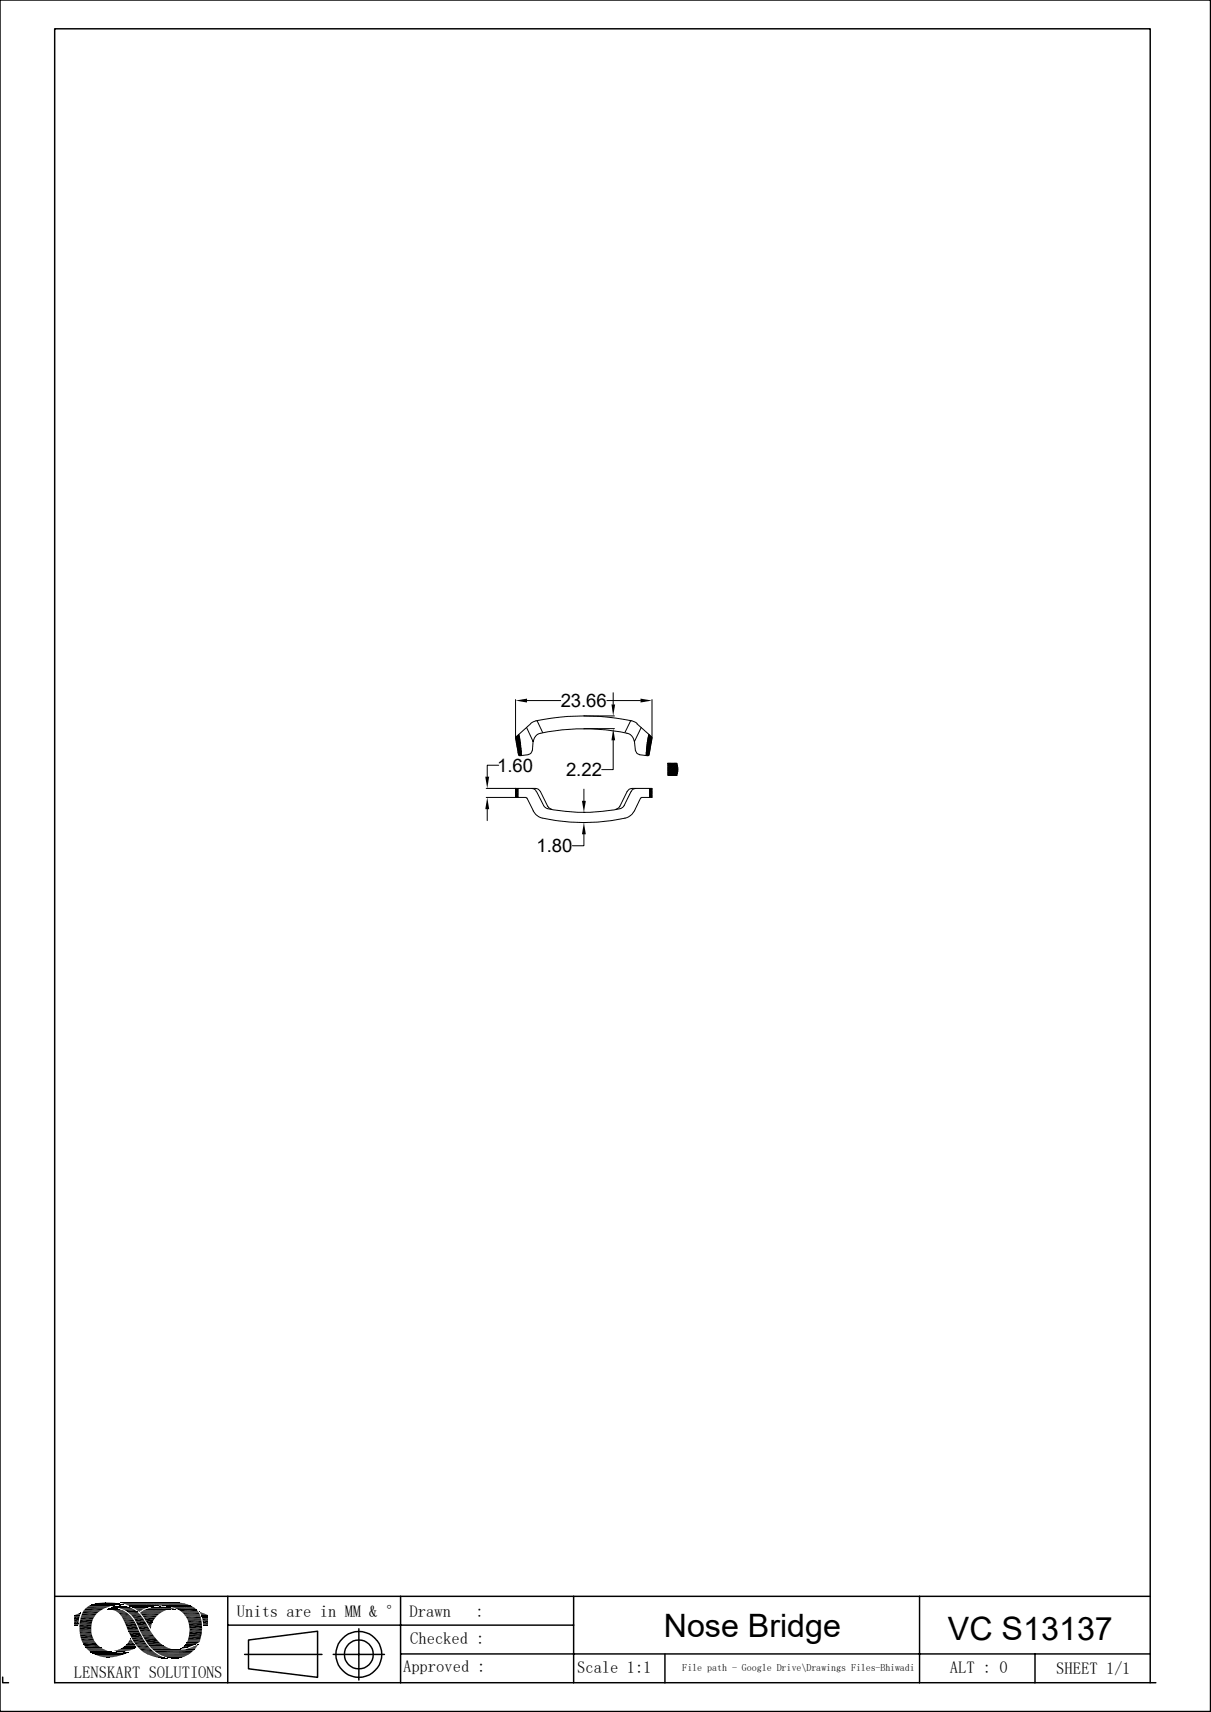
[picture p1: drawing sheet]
<svg xmlns="http://www.w3.org/2000/svg" width="210mm" height="297mm" viewBox="0 0 210 297" stroke-linecap="round" stroke-linejoin="round" font-family="sans-serif">
<g fill="none" stroke="#000" stroke-width=".17">
<path d="M84.3 136.8h8.5a.94 .94 0 0 1 .9 .5l1.3 2.6M84.3 138.3h6.9M86.5 132.8h-2v1.9M89.4 136.8v1.5M89.4 121.4v6.6l.9 .8M89.4 128.1l.5 2.8M89.5 128.1v-.2l.7 .7M89.5 128.2l.8 .8M89.5 128.4l.8 .8M89.5 128.8l.8 .8M89.5 128.6l.8 .8M89.6 129l.8 .8"/>
<path d="M89.6 127.8l.6 .6M89.6 129.2l.8 .8M89.7 136.8l-.3 .2M89.7 129.5l.7 .7M89.7 127.7l.5 .5M89.7 129.7l.7 .7M89.7 129.9l.7 .7M89.7 127.6l.4 .4M89.8 130.1l.6 .7M89.8 136.8v1.5M89.8 136.8l-.4 .4M89.8 137l-.4 .5"/>
<path d="M89.8 137.2l-.4 .5M89.8 137.5l-.4 .4M89.8 137.7l-.4 .4M89.8 137.9l-.3 .4M89.8 138.2l-.1 .1M89.8 130.5l.6 .6M89.8 130.3l.6 .6M89.9 130.7l.4 .4M89.9 127.6l.2 .2M89.9 131l.2 .1M90 127.4l.3 1.7 .1 2M90 130.9l.1 .2"/>
<path d="M90 127.5v.1M91.2 138.4l.2 .1 1.1 2.2M91.3 126.2l1.2 2.5M91.4 121.5h5.8M91.6 130.9l-1.5 .2M92 125.5l.2-.2a27.1 27.1 0 0 1 9.1-1.1 35 35 0 0 1 8.7 1l.5 .3M92 125.6l-2.5 2.2M92.2 136.8a.83 .83 0 0 1 .8 .5M92.3 130.2l-.2 .5-.5 .2M92.5 128.6l-.2 1.6M93 137.3l1.3 2.4 .4 .5a29.9 29.9 0 0 0 13.1 0l.4-.5 1.2-2.4M93.1 125l1 2.1"/>
<path d="M95 139.9l.1 .2 .6 .3M101.3 136.9v2M101.3 124.2h5.3M101.3 126.4h5.3M105.2 121.5h5.9M106.3 128.4v5.1h-1.9M106.3 120.2v2M107.5 139.9l-.1 .2-.6 .3M108.7 127.2a1.59 1.59 0 0 1 1.3 1.4M108.8 127.2a36.9 36.9 0 0 0-15.4 .1 1.7 1.7 0 0 0-.9 1.3M109.4 125l-1 2.1M110 128.6l.2 1.6"/>
<path d="M110.2 130.2l.2 .5 .5 .2M110.3 136.8a.83 .83 0 0 0-.8 .5M110.4 125.6l2.6 2.2M110.9 130.9l1.5 .2M111.2 126.2l-1.2 2.5M111.3 138.4l-.2 .1-1.1 2.2-.7 .8a3.3 3.3 0 0 1-2.1 .7 33.1 33.1 0 0 1-13.1-.3M111.3 138.3h1.8v-1.5h-3.5a.94 .94 0 0 0-.8 .5l-1.3 2.6M112.5 127.4l-.3 1.7-.1 2M112.6 127.5l-.1 .1M112.6 131l-.2 .1M112.6 130.7l-.3 .4M112.6 138.2l.2 .1"/>
<path d="M112.6 137.9l.4 .4M112.6 137.7l.5 .4M112.6 137.5l.5 .4M112.6 137.2l.5 .5M112.6 137l.5 .5M112.6 136.8l.5 .4M112.6 127.6l-.2 .2M112.6 130.5l-.5 .6M112.6 136.8v1.5M112.7 130.3l-.6 .6M112.7 127.6l-.3 .4M112.7 130.1l-.6 .7"/>
<path d="M112.8 129.7l-.7 .7M112.8 129.9l-.7 .7M112.8 136.8l.3 .2M112.8 127.7l-.4 .5M112.8 129.5l-.7 .7M112.9 129.2l-.8 .8M112.9 127.8l-.6 .6M112.9 129l-.8 .8M112.9 128.8l-.8 .8M113 128.6l-.8 .8M113 127.9v.2M113 127.9l-.7 .7"/>
<path d="M113 128.4l-.8 .8M113.1 128.1l-.5 2.8-.2 .2M113.1 128.2l-.9 .8M113.1 121.4v6.6l-.9 .8M115.9 132.4l-.1 .1M116.1 132.4l-.3 .3M116.3 132.4l-.5 .5M116.5 132.4l-.7 .7M116.8 132.4l-1 1M117 132.4l-1.2 1.2M117.2 132.4l-1.4 1.4M117.3 132.4l.3 1.1-.3 1h.1"/>
<path d="M117.4 132.4h-1.6v2.1h1.6M117.4 132.5l-1.6 1.5M117.4 132.6l-1.6 1.6M117.5 132.8l-1.7 1.7M117.5 134.2l-.4 .3M117.5 133l-1.5 1.5M117.6 133.2l-1.4 1.3M117.6 133.4l-1.1 1.1M117.6 133.6l-.9 .9M117.6 133.9l-.7 .6M84.5 140.4v2M92.5 140.7l.6 .8 1 .4"/>
<path d="M101.3 144.7v2h-2M101.3 140.9h.1M101.3 142.7h.1M14.3 279.9h2.5M14.5 279.4h3M14.9 279h3.4M15.2 278.7h3.9M15.4 278.6h4.1M15.5 278.5h4.2M15.9 278.4h5.5M15.9 278.4h5.4M16 278.3h5.2"/>
<path d="M16.2 278.3h4.8M16.4 278.2h4.3M16.6 278.2h3.9M17 278.1h3.1M17.1 278.1h2.9M18.5 279.2h2.2M18.7 279.2h2.1M19.3 278.8h3.1M19.3 278.8h3M19.3 278.8h3.2M19.4 278.7h2.7M19.7 278.7h2.2"/>
<path d="M20.1 278.5h-4.5M20.1 278.9h2.7M20.8 279h2M20.8 279.1h2.4M20.9 278h9.8M20.9 278h10.3M20.9 278.1h10.6M21.1 278.1h10.9M21.1 278.4h-5.4M21.4 278.2h10.8M21.5 278.3h10.9M21.8 278.3h10.7"/>
<path d="M21.8 278.4h10.9M22 278.4h10.9M22.1 278.5h11M22.4 278.6h10.7M22.4 278.6h5M22.5 278.6h4.4M22.5 278.7h4.2M22.8 278.8h3.2M23 278.9h2.6M23.2 279h2.2M24.3 279.8h3.7M24.3 279.8h3.6"/>
<path d="M24.3 279.9h3.5M24.4 279.7h3.8M24.6 279.6h3.6M24.6 279.5h4M24.8 279.4h3.9M24.9 279.3h4.2M25.2 279.2h4.2M25.5 279.1h4.8M25.7 278.8l-2.8 .1M25.7 279h4.4M25.8 279h4.2M26.1 278.9h3.6"/>
<path d="M26.3 278.9h3.2M26.6 278.8h2.6M26.8 278.8h2.2M28.2 278.6h5M28.9 278.6h4.3M28.9 278.7h4.5M29.6 278.8h4M29.9 278.9h3.8M30.2 279h3.7M30.4 279.2h-5.1M30.6 279.1h3.4M30.7 279.2h3.4"/>
<path d="M31.4 279.7h3.1M31.6 279.8h2.9M13.8 282.3h2M13.8 282.8h2M13.8 283h2M13.8 283.1h2M13.8 283.5h2.1M13.9 281h2.2M14 280.5h2.4M14 284.2h2.2M14.2 284.7h2.2M14.5 285.3h2.3"/>
<path d="M14.9 285.8h2.6M14.9 285.9h2.7M14.9 285.9h2.8M15 286h2.8M15.1 286.1h3M15.2 286.3h3.3M15.4 286.4h3.1M15.5 286.4h3.5M15.6 286.6h3.8M15.7 286.6h3.7M15.7 286.6h4.2M15.8 286.7h4.4"/>
<path d="M15.8 286.7h5.3M15.9 286.8h6.2M16.1 286.9h5.8M16.1 286.9h5.7M16.2 287h5.5M16.4 287h5.1M16.5 287.1h4.8M16.6 287.1h4.5M16.9 287.3h4M17.2 287.3h3.2M17.4 287.4h2.9M19.8 286.4h2.7"/>
<path d="M19.8 286.4h2.4M20 286.3h2.6M20.2 286.2h2.7M20.6 286.2h2.5M20.7 286.1h2.6M21 286h2.4M21 285.9h2.6M21.4 285.7h2.2M21.5 285.7h2.1M21.5 285.6h2.1M23.6 285.8h-2.3M24.6 280.2h2.7"/>
<path d="M24.9 280.6h2.1M25 286.8h2.1M25.6 287.1h2M25.6 285.2h2.4M25.9 285.5h2.5M25.9 285.6h2.7M26 285.7h2.8M26.1 285.8h3M26.2 285.9h3.1M26.3 286h3.3M26.4 286.1h3.4M26.4 286.1h3.7"/>
<path d="M26.5 286.2h4.1M26.5 286.2h4.7M26.6 286.3h7.1M26.6 286.3h7M27.1 286.7h6.1M27.3 286.9h5.7M27.5 286.9h5.4M27.5 287h5.4M27.7 287.1h5M28 287.2h4.4M28.3 287.3h3.9M28.5 287.5h3.5"/>
<path d="M29 287.5h2.6M29.1 287.6h2.5M31.2 286.2h2.5M31.9 280.1h2.7M32 280.2h2.7M32 280.3h2.7M32.1 280.4h2.7M32.2 280.4h2.6M32.2 280.5h2.6M32.4 280.9h2.5M32.4 284.8h2.2M32.4 284.9h2.2"/>
<path d="M32.4 284.9h2.1M32.4 285h2.1M32.5 284.7h2.2M32.6 284.6h2.1M32.6 284.7h2.1M32.6 284.5h2.1M32.7 281.5h2.3M32.7 283.9h2.2M32.9 282.5h2.2"/>
</g>
<g fill="#000">
<path d="M84.2 134.7h.6l-.3 2.1zM89.4 121.5l2-.3v.7zM100.9 138.9h.7l-.3 2zM106 122.2h.7l-.4 2zM106.3 126.4l.4 2h-.7zM111.1 121.2l2 .3-2 .4zM84.5 138.3l.3 2.1h-.6zM101.3 142.7l.3 2h-.7zM13.4 280l.4-.1 .1 .1zM13.8 279.9h.2l-.1 .1zM13.8 279.9h.2zM17.8 278h1.6z"/>
<path d="M18.2 278h1.2zM18.6 279.1h2zM18.7 279.1h1.9zM18.8 279.1h1.7zM18.8 279.1h1.6zM18.9 279.1h1.5zM19 279.1h1zM18.9 279.1h1.2zM19 279.1h1.1zM19.1 279.1h.9zM19.1 279.2l1.9 .1zM19.1 279.1h.8z"/>
<path d="M19.3 279.1h.6zM19.5 279.3l1.8 .1zM19.3 279.1h.5zM19.6 279l.2 .1zM19.6 279h.1zM19.7 279.4h1.6zM19.9 279.4l1.7 .2h-1.4zM19.9 279.4h1.4l.3 .2zM20 278.7h1.8zM20 278.7h1.7zM20.1 278.6l1.6 .1zM20.2 279.6l1.7 .1h-1.5z"/>
<path d="M20.2 279.6h1.4l.3 .1zM20.1 278.6h1.4zM20.4 278.6h1.1zM20.4 279.7l1.6 .1zM20.5 279.8l1.8 .2h-1.5zM20.5 279.8h1.5l.3 .2zM20.7 278.6h.3zM20.4 278.6h.8zM20.7 278.6h.5zM21.1 278.4h.3zM21.3 279.2h1.9zM22 279.5l1.8 .1z"/>
<path d="M22.1 279.6h1.7zM22.1 279.6l1.8 .1zM22.2 279.7l1.9 .2h-1.7zM22.2 279.7h1.7l.2 .2zM22.4 279.9l1.9 .2h-1.7zM22.4 279.9h1.7l.2 .2zM23.2 279h1.9zM23.3 279l1.8 .1zM23.4 279.1h1.6zM23.4 279.1h1.7zM23.5 279.1h1.4zM23.5 279.1h1.5z"/>
<path d="M23.5 279.1l1.3 .1zM23.6 279.2l.9 .2h-.7zM23.6 279.2h1.2l-.3 .2zM23.8 279.4h.6zM23.8 279.4h.7zM23.9 279.4l.4 .2zM23.9 279.4h.5l-.1 .2zM24.1 279.6l.1 .1zM24.1 279.6h.2zM27.1 278.8h1.9zM27.1 278.8h1.8zM27.7 278.8h1.2z"/>
<path d="M27.7 278.8h.7zM29.9 279.2h.5zM30 279.2h.4zM30.3 279.2h.1zM30.4 278h.2zM34.7 279.7h.1zM34.7 279.7l.4 .1h-.4zM34.7 279.7l.4 .1zM34.7 279.8l.8 .2h-.7zM34.7 279.8l.8 .2zM34.8 280l1.1 .1h-1.1zM34.8 280h.7l.4 .1z"/>
<path d="M12.9 280.2h.9zM12.9 280.2l.9 .1zM12.9 280.3l.9 .1h-.9zM12.9 280.3h.9v.1zM12.9 280.4l.8 .4h-.8zM12.9 280.4h.9l-.1 .4zM12.9 280.8h.8zM12.9 280.8l.7 .5h-.7zM12.9 280.8h.8l-.1 .5zM12.9 281.3l.7 .4h-.7zM12.9 281.3h.7v.4zM12.9 281.7h.7z"/>
<path d="M12.9 281.7l.7 .2h-.7zM12.9 281.7h.7v.2zM12.9 281.9h.7zM12.9 281.9h.6zM12.9 281.9l.6 .1zM13 280.2h.9zM13.2 280.1l.7 .1zM13.2 280.1h.7zM13.4 280h.5zM13.8 282.3l2 .4h-2zM13.8 282.3h2v.4zM17.8 287.4l1.8 .1z"/>
<path d="M17.8 287.4h1.9zM17.9 287.5h1.1zM17.9 287.5h1.7zM18.4 287.5h.6zM18.6 287.5h.4zM19.9 286.4l1.9 .1zM19.9 286.4h2zM20.1 286.5h1.4zM20.1 286.5h1.7zM20.2 286.5h1.1zM20.2 286.5h1.3zM20.5 286.5h.7z"/>
<path d="M20.5 286.5h.8zM20.8 280l1.7 .2h-1.5zM20.8 280h1.5l.2 .2zM20.8 286.5h.3zM20.8 286.5h.4zM20.9 286.5h.2zM21 280.2l1.7 .3h-1.6zM21 280.2h1.5l.2 .3zM21.1 280.5h1.7zM21.2 280.5l1.7 .2h-1.7zM21.2 280.5h1.6l.1 .2zM21.2 280.7l1.8 .1h-1.7z"/>
<path d="M21.2 280.7h1.7l.1 .1zM21.3 280.8l1.8 .2h-1.7zM21.3 280.8h1.7l.1 .2zM21.4 281l1.8 .1zM21.4 281.1l1.9 .2h-1.8zM21.4 281.1h1.8l.1 .2zM21.1 286.7h1zM21.4 286.7h.8zM21.5 286.7h.7zM21.5 281.3l1.9 .1zM21.6 281.4l1.9 .3h-1.8zM21.6 281.4h1.8l.1 .3z"/>
<path d="M21.6 285.6l2 .1zM21.6 285.6h1.9zM21.7 281.7l2 .5h-1.8zM21.7 281.7h1.8l.2 .5zM21.7 285.5l1.8 .1zM21.7 286.7h.5zM21.7 285.5h1.8zM21.8 285.5h1.7zM21.8 286.7h.4zM21.9 286.7h.3zM21.9 282.2l2.1 .5h-1.9zM21.9 282.2h1.8l.3 .5z"/>
<path d="M21.9 285.3h1.4zM21.9 285.3l1.6 .2h-1.7zM21.9 285.3h1.4l.2 .2zM22.1 286.6h.2zM22.1 282.7l1.9 .1zM22.1 286.6h.3zM22.2 282.8l1.9 .1zM22.2 282.9l1.9 .1zM22.2 284.9l.9 .1zM22.2 285l1.1 .3h-1.4zM22.2 285h.9l.2 .3zM22.3 283h1.8z"/>
<path d="M22.3 283l1.9 .2h-1.8zM22.3 283h1.8l.1 .2zM22.4 283.2l2.3 .9h-1.9zM22.4 283.2h1.8l.5 .9zM22.4 284.7l.7 .2h-.9zM22.4 284.7h.5l.2 .2zM22.5 284.6l.4 .1h-.5zM22.5 284.6h.3l.1 .1zM22.6 284.4h.1zM22.6 284.4l.2 .2h-.3zM22.6 284.4l.2 .2zM22.6 280.1l1.9 .2h-1.6z"/>
<path d="M22.6 280.1h1.7l.2 .2zM22.9 280.3l1.8 .4h-1.5zM22.9 280.3h1.6l.2 .4zM23.2 280.7l1.6 .1zM23.2 280.8l1.9 .4h-1.6zM23.2 280.8h1.6l.3 .4zM23.5 281.2l1.6 .1zM23.5 281.3l2 .7h-1.6zM23.5 281.3h1.6l.4 .7zM23.9 282l1.7 .2h-1.6zM23.9 282h1.6l.1 .2zM24 282.2l1.9 .5h-1.7z"/>
<path d="M24 282.2h1.6l.3 .5zM24.2 282.7l1.9 .3h-1.8zM24.2 282.7h1.7l.2 .3zM24.3 283l1.9 .1zM24.4 283.1l1.8 .1zM24.4 283.2l1.9 .1zM24.5 283.3h1.8zM24.5 283.3l1.9 .1zM24.6 283.4l1.9 .1h-1.9zM24.6 283.4h1.8l.1 .1zM24.6 283.5l1.9 .1zM24.9 280.6l2 .1z"/>
<path d="M25 280.7l1.6 .4h-1.4zM25 280.7h1.9l-.3 .4zM25.1 284.4l2.5 .5h-2.2zM25.1 284.4h2l.5 .5zM25.2 281.1l1.2 .4h-.9zM25.2 281.1h1.4l-.2 .4zM25.3 286.9l2 .1h-1.7zM25.3 286.9h1.8l.2 .1zM25.5 281.5h.9zM25.5 281.5l.7 .4h-.5zM25.5 281.5h.9l-.2 .4zM25.7 281.9l.5 .2h-.4z"/>
<path d="M25.7 281.9h.5v.2zM25.8 282.1l.4 .1h-.3zM25.8 282.1h.4v.1zM25.9 282.2l.3 .3zM25.9 282.2h.3v.3zM26.1 282.5l.1 .1zM26.1 287.2l1.7 .1zM26.3 287.3l1.9 .2h-1.2zM26.3 287.3h1.5l.4 .2zM27 287.5h1.3zM27.1 287.5l1.4 .1zM27.6 287.6h1z"/>
<path d="M27.6 287.6l1.1 .1zM27.8 287.7h1.1zM28 287.7h.9zM28.1 287.7h.9zM28.5 287.7h.5zM28.7 287.7h.3zM28.8 287.7h.2zM29.1 287.5l2 .2h-1.4zM29.7 287.7h1.3zM29.7 287.7h1.4zM30 287.7h.8zM30 287.7h1z"/>
<path d="M30.1 287.7h.4zM30.1 287.7h.7zM30.2 287.7h.3zM31.3 286h.2zM31.3 286h.3zM31.3 286h.4zM31.4 286h.5zM31.4 286l.2-.2 .3 .2zM31.6 285.8h.8l-.5 .2zM31.6 285.8h.9zM31.6 285.8h1zM31.6 285.8h.8z"/>
<path d="M31.7 285.8h.9zM31.7 285.8h1zM31.9 286.2h1.8zM32 285.5l.7 .3h-1zM32 285.5h1.3l-.6 .3zM32 285.5h1.3zM32 285.5h1.4zM32.1 286.1h1.7zM32.2 286.1h1.6zM32.2 285.2h1.8zM32.2 285.2l1.2 .3h-1.4zM32.2 285.2h1.8l-.6 .3z"/>
<path d="M32.3 285l1.9 .1zM32.3 285h2zM32.3 285.1l1.7 .1h-1.8zM32.3 285.1h1.9l-.2 .1zM32.3 286.1h1.5zM32.4 285h2zM32.4 284.9l2 .1h-2zM32.6 286h1.3zM32.7 281.6l2.3 .5h-2.2zM32.7 281.6h2.3v.5zM32.7 284l2 .5h-2.1zM32.7 284h2.1l-.1 .5z"/>
<path d="M32.8 286h1.1zM32.9 283l2.1 .5h-2.2zM32.9 283h2.1v.5zM32.9 285.9h1.1zM33.1 285.8h.9zM33.3 285.8h.7zM33.4 285.7h.7zM33.4 285.7l.2-.1 .5 .1zM33.6 285.6h.5v.1zM33.6 285.6l.4-.1 .1 .1zM34 285.5h.2l-.1 .1zM34 285.5l.2-.1v.1z"/>
<path d="M34.2 285.4h.1l-.1 .1zM34.2 285.4l.1-.1zM34.8 280.1l1.2 .1zM34.9 280.2h1.1zM34.9 280.2h1.2zM34.9 280.2l1.2 .1zM34.9 280.3l1.2 .1h-1.1zM34.9 280.3h1.2v.1zM35 280.4h1.1zM35 280.4l1.1 .2h-1zM35 280.4h1.1v.2zM35.1 280.6h1z"/>
<path d="M35.1 280.6l1 .1zM35.1 280.7l1 .1zM35.1 280.8l1 .3h-1zM35.1 280.8h1v.3zM35.1 281.1h1zM35.1 281.1l1 .5h-.9zM35.1 281.1h1v.5zM35.2 281.6l.9 .2h-.9zM35.2 281.6h.9v.2zM35.2 281.8l.9 .2h-.8zM35.2 281.8h.9v.2zM35.3 282h.8z"/>
<path d="M35.4 282h.7zM35.5 282l.6 .1zM35.9 282.1h.2z"/>
</g>
<g fill="none" stroke="#000" stroke-width=".25">
<path d="M0 0h209.9v296.9h-209.9zM9.5 276.9h190M14.3 279.7h2.8M39.5 276.9v15M69.5 276.9v15M99.5 276.9v15M159.5 276.9v15M.5 291v.9h1M13.8 283.3h2.1M14.5 285.5h2.6M24.2 286.1h2.1M24.4 280.1h3.2"/>
<path d="M24.6 283.8h2.1M24.8 284h2.1M25.7 285.4h2.7M32.5 281.1h2.4M32.6 281.3h2.4M32.9 282.7h2.2M39.5 281.9h60M42.4 287h13.4M43.1 284.5l12-1.5v8l-12-1.5zM57.8 287h8.9M62.2 282.6v8.9M69.5 286.9h130"/>
<path d="M115.3 287v5M179.5 286.9v5M199.5 291.9v-286.9h-190v286.9h190.9"/>
<circle cx="62.2" cy="287" r="2.51"/>
<circle cx="62.2" cy="287" r="4"/>
</g>
<g fill="none" stroke="#000" stroke-width=".21">
<path d="M14.4 279.5h3M15 278.8h3.9M31.7 279.9h2.9M13.8 281.5h2.2M13.8 281.7h2.1M14.1 280.4h2.4M14.2 284.9h2.4M14.7 285.7h2.7M23.5 285.4h2.1M24 285.9h2M24.4 286.4h2.1M24.7 286.6h2.1"/>
<path d="M24.9 284.2h2.2M32.9 282.9h2.1"/>
</g>
<path d="M14.6 279.2h3.5M30.9 279.4h3.4M13.9 284h2.2M14.1 280.1h2.7M14.4 285.2h2.4M22.8 284.2h2M25.4 285h2.5M32.8 283.7h2.2" fill="none" stroke="#000" stroke-width=".34"/>
<path d="M21.4 279.4h2.3M13.9 283.7h2.1M22.9 284.5h2.2M23.1 284.8h2.1M23.3 285.1h2.1M23.7 285.6h2.2M24.7 280.4h2.6M26.7 286.5h6.8M32.3 280.6h2.5" fill="none" stroke="#000" stroke-width=".3"/>
<path d="M13.8 281.2h2.3M13.9 280.8h2.4M14.1 284.5h2.2" fill="none" stroke="#000" stroke-width=".38"/>
<path d="M13.8 282h2.1M32.8 282.3h2.3" fill="none" stroke="#000" stroke-width=".42"/>
<g font-size="5.6">
<text x="115.1" y="283.9">Nose Bridge</text>
<text x="164.4" y="284.5">VC S13137</text>
</g>
<g font-size="3.2">
<text x="97.2" y="122.7">23.66</text>
<text x="86.2" y="133.9">1.60</text>
<text x="98.2" y="134.7">2.22</text>
<text x="93" y="147.9">1.80</text>
</g>
<g font-size="2.9">
<text x="41.1" y="280.6">Units are in MM &amp; °</text>
<text x="71" y="280.6">Drawn</text>
<text x="82.5" y="280.6">:</text>
<text x="71.1" y="285.2">Checked :</text>
<text x="12.8" y="291.1">LENSKART SOLUTIONS</text>
<text x="69.9" y="290.1">Approved :</text>
<text x="100.1" y="290.3">Scale 1:1</text>
<text x="164.7" y="290.3">ALT : 0</text>
<text x="183.2" y="290.4">SHEET 1/1</text>
</g>
<text font-size="1.7" x="118.3" y="289.9">File path - Google Drive\Drawings Files-Bhiwadi</text>
</svg>
